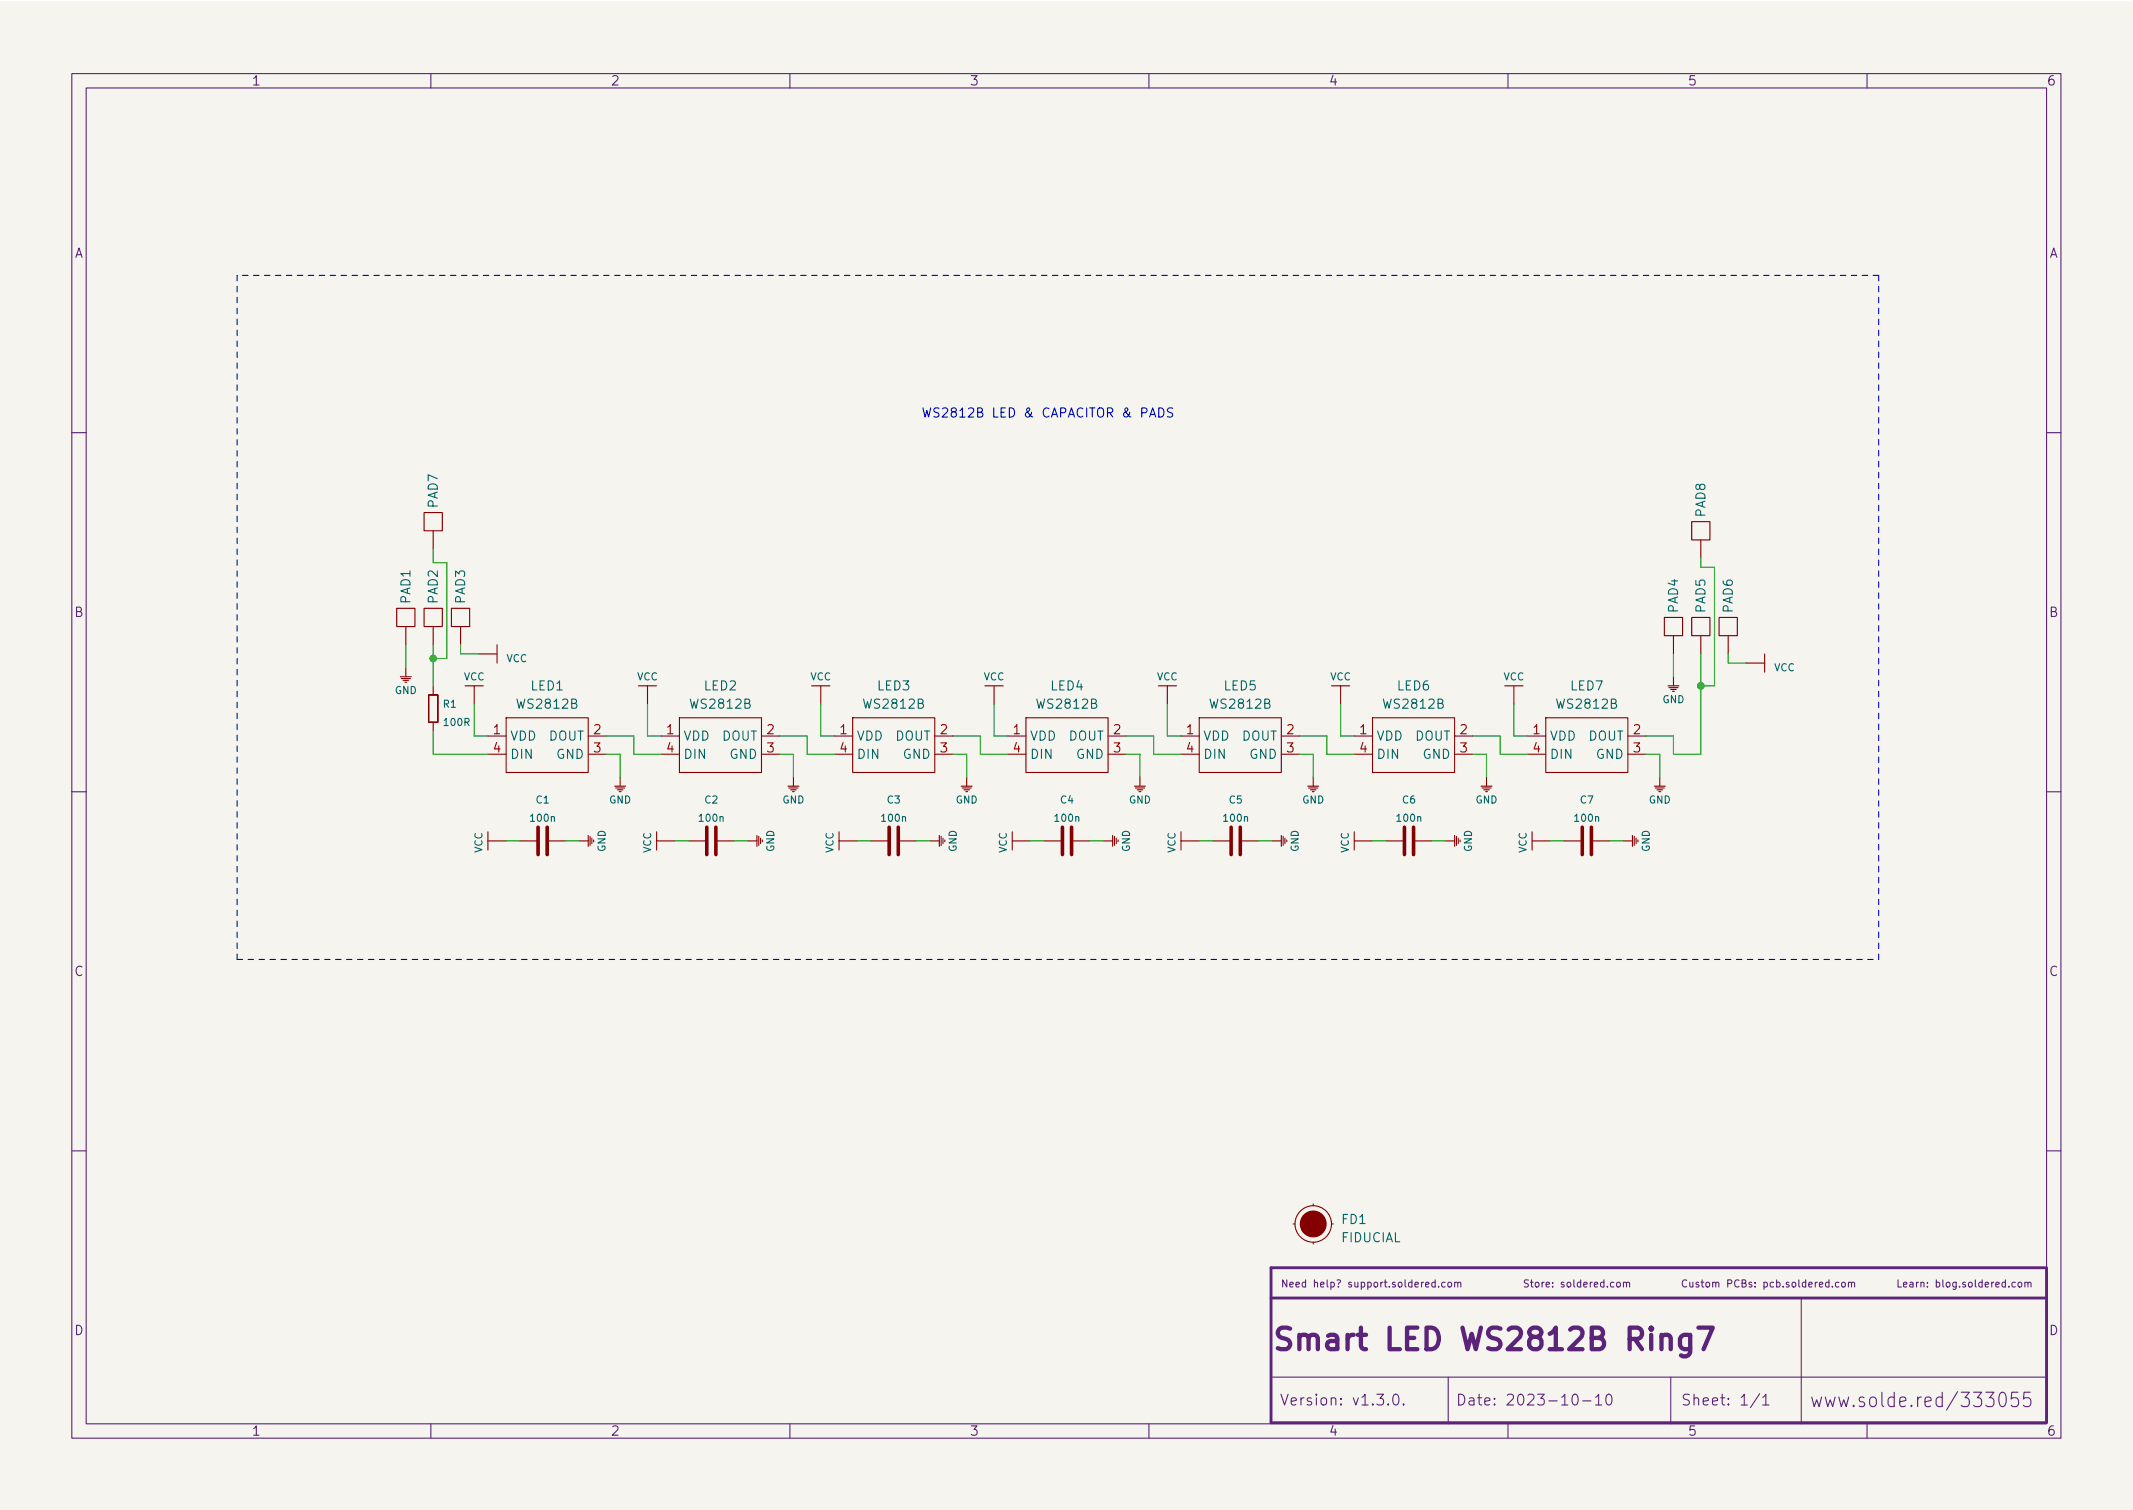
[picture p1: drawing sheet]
<svg xmlns="http://www.w3.org/2000/svg" width="297mm" height="210mm" viewBox="0 0 297 210" stroke-linecap="round" stroke-linejoin="round" font-family="sans-serif">
<path d="M0 .2h297v210.1h-297z" fill="#f5f4ef" stroke="#f5f4ef" stroke-width=".14"/>
<g fill="none" stroke="#5b2379" stroke-width=".15">
<path d="M10 10.2h277v190.1h-277zM12 12.2h273v186.1h-273zM60 10.2v2M110 10.2v2M160 10.2v2M210 10.2v2M260 10.2v2M10 60.2h2M285 60.2h2M10 110.2h2M285 110.2h2M10 160.2h2"/>
<path d="M199.9 178.6l-.3-.1-.2 .2 .1 .5h.4M199.9 178.2v1M200.3 179.1v.1M201.2 178.6l-.2-.1-.2 .2 .1 .5h.3M201.7 178.6l.3-.1 .1 .2v.3l-.1 .2h-.3l-.1-.2zM202.6 178.6l.1-.1 .3 .1v.6M202.6 178.5v.7M203 178.7l.1-.2 .3 .1v.6M225.2 178.6l.1-.1 .3 .1v.4v.2h-.3l-.1-.1zM226.1 178.6l.1-.1 .3 .1v.6M226.1 178.5v.7M226.5 178.7l.1-.2 .3 .1v.6"/>
<path d="M234.9 178.3a.47 .47 0 0 0-.7 .3 .47 .47 0 0 0 .5 .6l.2-.1M235.3 178.5l.1 .7h.2l.1-.1M235.7 178.5v.7M236.6 178.6l-.3-.1-.1 .2v.1l.4 .1v.3h-.4M236.9 178.5h.4M237 178.2v.9l.3 .1M237.6 178.6l.3-.1 .2 .2v.3l-.2 .2h-.3v-.2zM238.5 178.6l.1-.1 .3 .1v.6M238.5 178.5v.7M238.9 178.7l.2-.2 .2 .1 .1 .6M240.6 178.7h.5l.1-.2-.1-.2-.5-.1v1M242.2 178.3a.47 .47 0 0 0-.7 .3 .47 .47 0 0 0 .5 .6l.2-.1"/>
<path d="M242.6 178.7l.4-.1 .1-.1v-.2l-.5-.1v1h.4l.1-.1 .1-.2-.3-.2M243.9 178.6l-.2-.1-.1 .2v.1l.3 .1v.3h-.3M244.4 179.1v.1M244.4 178.6v.1M245.6 178.6l.3-.1 .2 .2-.1 .5h-.4M245.6 178.5v1M247 178.6l-.3-.1-.2 .2 .1 .5h.4M247.4 178.6l.3-.1 .2 .2-.1 .5h-.4M247.4 178.2v1M248.3 179.1v.1M249.1 178.6l-.2-.1-.2 .2 .1 .1 .3 .1v.3h-.4M249.6 178.6l.3-.1 .2 .2v.3l-.2 .2h-.3v-.2z"/>
<path d="M250.5 178.2v.9l.1 .1M251.5 178.6l-.3-.1-.2 .2 .1 .5h.4M251.5 178.2v1M251.9 178.9l.5-.1-.1-.2-.3-.1-.1 .2v.5h.4M252.8 178.5v.7M253.1 178.5l-.3 .2M253.4 178.9l.4-.1v-.2l-.3-.1-.1 .2v.5h.4M254.7 178.6l-.3-.1-.2 .2 .1 .5h.4M254.7 178.2v1M255.2 179.1v.1M256.1 178.6l-.3-.1-.2 .2 .1 .5h.4M256.5 178.6l.1-.1 .3 .1 .1 .4-.1 .2h-.3l-.1-.1z"/>
<path d="M257.4 178.6l.2-.1 .2 .1v.6M257.4 178.5v.7M257.8 178.7l.2-.2 .2 .1 .1 .6M280.6 178.6l-.2-.1-.2 .2 .1 .5h.3M281.1 178.6l.1-.1 .3 .1 .1 .4-.1 .2h-.3l-.1-.1zM282 178.6l.1-.1 .3 .1v.6M282 178.5v.7M282.4 178.7l.2-.2 .2 .1v.6M285 160.2h2M60 198.3v2M110 198.3v2M160 198.3v2"/>
<path d="M177 191.8h108M193.3 195.5l.1 .1h-.1h-.1l.1-.1v.1M194.2 194.2a.36 .36 0 0 1 .5 .2 .77 .77 0 0 1-.4 1.2 1 1 0 0 1-.1-1.4zM195.5 195.5v.1h-.1l.1-.1v.1M201.7 191.8v6.5M210 198.3v2M219.1 194.2a.36 .36 0 0 1 .6 .2 .77 .77 0 0 1-.4 1.2 1 1 0 0 1-.2-1.4zM220.4 195.1h1.2M222.2 194.6l.4-.5v1.5M222.2 195.6h.9M223.8 194.2a.36 .36 0 0 1 .6 .2 .77 .77 0 0 1-.4 1.2 1 1 0 0 1-.2-1.4zM232.7 191.8v6.5"/>
<path d="M245.1 194.1l-1.3 1.9M245.5 194.6l.4-.5v1.5M245.5 195.6h.8M250.8 180.7v17.6M260 198.3v2M270.5 194.6l-.5-.1-.4 .4v.6l.2 .3 .2 .1 .5-.1M270.5 193.9v2M272.6 193.8l-1.5 2.5M282.7 193.9h-.8l-.1 .9 .2-.2 .6 .1 .2 .3-.1 .7-.2 .2h-.5l-.2-.2"/>
</g>
<path d="M231.4 186.2a.74 .74 0 0 1 1.3 .1v1.6M235.4 185.9v2.4a.81 .81 0 0 1-1.3 .4M235.4 186l-.3-.1h-.6l-.3 .1-.3 .4v.9l.3 .4 .3 .2h.6l.3-.2M236.5 184.9h2l-1.3 3" fill="none" stroke="#5b2379" stroke-width=".6"/>
<path d="M284.8 176.5h-107.8v21.6h107.9M285 176.5v21.6M177 180.7h108" fill="none" stroke="#5b2379" stroke-width=".4"/>
<g fill="none" stroke="#840000" stroke-width=".5">
<path d="M74.9 115.2v3.8M76.2 115.2v3.8M98.4 115.2v3.8M99.7 115.2v3.8M123.8 115.2v3.8M125.1 115.2v3.8M148 115.2v3.8M149.2 115.2v3.8M171.4 115.2v3.8M172.7 115.2v3.8M195.6 115.2v3.8M196.8 115.2v3.8"/>
<path d="M220.3 115.2v3.8M221.6 115.2v3.8"/>
</g>
<g fill="none" stroke="#840000" stroke-width=".15">
<path d="M59.1 71.4h2.5v2.5h-2.5zM60.3 73.9v2.5M235.6 72.6h2.5v2.6h-2.5zM236.9 75.2v2.5M55.2 84.7h2.6v2.5h-2.6zM55.8 94.2h1.5M55.9 94.5h1.2M56.1 94.7h.8M56.4 95h.2M56.5 87.2v2.6M56.5 93v1.2M59.1 84.7h2.5v2.5h-2.5z"/>
<path d="M59.7 96.8v3.8zM59.7 96.7l1.3 .1zM60.3 87.2v2.6M60.3 95.5v1.3M61 96.8v3.8zM62.9 84.7h2.5v2.5h-2.5zM64.1 87.2v2.6M64.8 95.5h2.5M66 95.5v2.5M66.7 91.1h2.5M69.2 89.8v2.5M70.5 99.9h11.4v7.7h-11.4z"/>
<path d="M88.9 95.5h2.5M90.2 95.5v2.5M94.6 99.9h11.4v7.7h-11.4zM113 95.5h2.6M114.3 95.5v2.5M118.7 99.9h11.5v7.7h-11.5zM137.2 95.5h2.5M138.4 95.5v2.5M142.9 99.9h11.4v7.7h-11.4zM161.3 95.5h2.5M162.6 95.5v2.5M167 99.9h11.4v7.7h-11.4z"/>
<path d="M185.4 95.5h2.6M186.7 95.5v2.5M191.1 99.9h11.5v7.7h-11.5zM209.5 95.5h2.6M210.8 95.5v2.5M215.3 99.9h11.4v7.7h-11.4zM231.8 86h2.5v2.5h-2.5zM232.3 95.5h1.5M232.4 95.8h1.3M232.7 96h.7M232.9 96.3h.3M233 88.5v2.6"/>
<path d="M233 94.2v1.3M235.6 86h2.5v2.5h-2.5zM236.9 88.5v2.6M239.4 86h2.5v2.5h-2.5zM240.7 88.5v2.6M243.2 92.3h2.5M245.7 91.1v2.5M59.7 100.6h1.3zM60.3 100.6v1.2M67.9 117.1h2.6M67.9 102.5h2.6M67.9 105h2.6"/>
<path d="M67.9 115.8v2.6M72.4 117.1h2.5M76.2 117.1h2.5M80.6 117.1h1.3M81.9 102.5h2.6M81.9 105h2.6M81.9 116.3v1.6M82.2 116.5v1.2M82.4 116.7v.8M82.7 117v.2M85.6 109.5h1.5M85.7 109.7h1.3"/>
<path d="M86 110h.7M86.2 110.2h.3M86.4 108.2v1.3M91.4 117.1h2.6M91.4 115.8v2.6M92.1 102.5h2.5M92.1 105h2.5M95.9 117.1h2.5M99.7 117.1h2.5M104.1 117.1h1.3M105.4 116.3v1.6M105.7 116.5v1.2"/>
<path d="M105.9 116.7v.8M106 102.5h2.6M106 105h2.6M106.2 117v.2M109.7 109.5h1.6M109.9 109.7h1.2M110.1 110h.8M110.4 110.2h.2M110.5 108.2v1.3M116.2 102.5h2.5M116.2 105h2.5M116.8 117.1h2.6"/>
<path d="M116.8 115.8v2.6M121.3 117.1h2.5M125.1 117.1h2.5M129.5 117.1h1.3M130.2 102.5h2.5M130.2 105h2.5M130.8 116.3v1.6M131.1 116.5v1.2M131.3 116.7v.8M131.6 117v.2M133.9 109.5h1.5M134 109.7h1.3"/>
<path d="M134.2 110h.8M134.5 110.2h.2M134.6 108.2v1.3M140.3 102.5h2.6M140.3 105h2.6M141 117.1h2.5M141 115.8v2.6M145.4 117.1h2.6M149.2 117.1h2.6M153.7 117.1h1.2M154.3 102.5h2.5M154.3 105h2.5"/>
<path d="M154.9 116.3v1.6M155.2 116.5v1.2M155.4 116.7v.8M155.7 117v.2M158 109.5h1.5M158.1 109.7h1.3M158.4 110h.7M158.6 110.2h.3M158.7 108.2v1.3M164.5 117.1h2.5M164.5 102.5h2.5M164.5 105h2.5"/>
<path d="M164.5 115.8v2.6M168.9 117.1h2.5M172.7 117.1h2.6M177.2 117.1h1.2M178.4 102.5h2.6M178.4 105h2.6M178.4 116.3v1.6M178.7 116.5v1.2M178.9 116.7v.8M179.2 117v.2M182.1 109.5h1.5M182.2 109.7h1.3"/>
<path d="M182.5 110h.8M182.8 110.2h.2M182.9 108.2v1.3M188.6 117.1h2.5M188.6 102.5h2.5M188.6 105h2.5M188.6 115.8v2.6M193 117.1h2.6M196.8 117.1h2.6M201.3 117.1h1.3M202.6 102.5h2.5M202.6 105h2.5"/>
<path d="M202.6 116.3v1.6M202.8 116.5v1.2M203.1 116.7v.8M203.3 117v.2M206.2 109.5h1.6M206.4 109.7h1.2M206.6 110h.8M206.9 110.2h.2M207 108.2v1.3M212.7 102.5h2.6M212.7 105h2.6M213.4 117.1h2.5"/>
<path d="M213.4 115.8v2.6M217.8 117.1h2.5M221.6 117.1h2.6M226.1 117.1h1.2M226.7 102.5h2.5M226.7 105h2.5M227.3 116.3v1.6M227.6 116.5v1.2M227.8 116.7v.8M228.1 117v.2M230.4 109.5h1.5M230.5 109.7h1.3"/>
<path d="M230.8 110h.7M231 110.2h.3M231.1 108.2v1.3M180.1 170.4h.2M182.9 167.6v.3M182.9 173v.2M185.4 170.4h.3"/>
<circle cx="182.9" cy="170.4" r="2.54"/>
</g>
<circle cx="182.9" cy="170.4" r="1.8" fill="#840000" stroke="#840000" stroke-width=".15"/>
<path d="M160.1 58.1l.4-1.3 .4 1.3M160.2 57.7h.6M161.4 56.8a.64 .64 0 0 1 .7 .6 .64 .64 0 0 1-.7 .7zM163.3 56.9l-.5-.1-.2 .2 .1 .3 .5 .3v.3l-.1 .2-.5-.1" fill="none" stroke="#0000c2" stroke-width=".15"/>
<path d="M33 38.3v95.3M261.6 38.3h-228.6M33 133.6h228.6M261.6 133.6v-95.3" fill="none" stroke="#0000c2" stroke-width=".15" stroke-dasharray=".8 .8"/>
<g fill="none" stroke="#009600" stroke-width=".15">
<path d="M60.3 76.4v2h1.9v13.3h-1.9M236.9 77.7v1.3h1.9v16.5h-1.9M56.5 89.8v3.2M60.3 89.8v5.7M64.1 89.8v1.3h2.6M66 98v4.5h1.9M90.2 98v4.5h1.9M114.3 98v4.5h1.9M138.4 98v4.5h1.9M162.6 98v4.5h1.9M186.7 98v4.5h1.9M210.8 98v4.5h1.9"/>
<path d="M233 91.1v3.1M236.9 91.1v13.9h-3.9v-2.5h-3.8M240.7 91.1v1.2h2.5M60.3 101.8v3.2h7.6M70.5 117.1h1.9M78.7 117.1h1.9M84.5 102.5h3.8v2.5h3.8M84.5 105h1.9v3.2M94 117.1h1.9M102.2 117.1h1.9M108.6 102.5h3.8v2.5h3.8M108.6 105h1.9v3.2"/>
<path d="M119.4 117.1h1.9M127.6 117.1h1.9M132.7 102.5h3.8v2.5h3.8M132.7 105h1.9v3.2M143.5 117.1h1.9M151.8 117.1h1.9M156.8 102.5h3.9v2.5h3.8M156.8 105h1.9v3.2M167 117.1h1.9M175.3 117.1h1.9M181 102.5h3.8v2.5h3.8M181 105h1.9v3.2"/>
<path d="M191.1 117.1h1.9M199.4 117.1h1.9M205.1 102.5h3.8v2.5h3.8M205.1 105h1.9v3.2M215.9 117.1h1.9M224.2 117.1h1.9M229.2 105h1.9v3.2"/>
</g>
<g fill="#009600" stroke="#009600" stroke-width=".15">
<circle cx="236.9" cy="95.5" r=".46"/>
<circle cx="60.3" cy="91.7" r=".46"/>
</g>
<text font-size="4.2" fill="#5b2379" x="177" y="188">Smart LED WS2812B Ring7</text>
<g font-size="2.8" fill="#5b2379">
<text x="252" y="196">www.solde.red/</text>
<text x="272.8" y="196">333055</text>
</g>
<g font-size="2.1" fill="#5b2379">
<text x="178.2" y="195.7">Version: v1.3.0.</text>
<text x="202.7" y="195.7">Date: 2023-10-10</text>
<text x="234" y="195.7">Sheet: 1/1</text>
</g>
<g font-size="1.8" fill="#5b2379">
<text x="35" y="11.9">1</text>
<text x="85" y="11.9">2</text>
<text x="135" y="11.9">3</text>
<text x="185" y="11.9">4</text>
<text x="235" y="11.9">5</text>
<text x="285" y="11.9">6</text>
<text x="10.3" y="35.9">A</text>
<text x="285.3" y="35.9">A</text>
<text x="10.3" y="85.9">B</text>
<text x="285.3" y="85.9">B</text>
<text x="10.3" y="135.9">C</text>
<text x="285.3" y="135.9">C</text>
<text x="10.3" y="185.9">D</text>
<text x="285.3" y="185.9">D</text>
<text x="35" y="199.9">1</text>
<text x="85" y="199.9">2</text>
<text x="135" y="199.9">3</text>
<text x="185" y="199.9">4</text>
<text x="235" y="199.9">5</text>
<text x="285" y="199.9">6</text>
</g>
<text font-size="1.8" fill="#0000c2" x="128.3" y="58.1">WS2812B LED &amp; CAPACITOR &amp; PADS</text>
<g font-size="1.8" fill="#006464">
<text x="61" y="70.7" transform="rotate(-90 61 70.7)">PAD7</text>
<text x="237.5" y="72" transform="rotate(-90 237.5 72)">PAD8</text>
<text x="57.1" y="84" transform="rotate(-90 57.1 84)">PAD1</text>
<text x="61" y="84" transform="rotate(-90 61 84)">PAD2</text>
<text x="64.8" y="84" transform="rotate(-90 64.8 84)">PAD3</text>
<text x="233.7" y="85.3" transform="rotate(-90 233.7 85.3)">PAD4</text>
<text x="237.5" y="85.3" transform="rotate(-90 237.5 85.3)">PAD5</text>
<text x="241.3" y="85.3" transform="rotate(-90 241.3 85.3)">PAD6</text>
<text x="72.2" y="98.7">WS2812B</text>
<text x="73.9" y="96.1">LED1</text>
<text x="96.3" y="98.7">WS2812B</text>
<text x="98.1" y="96.1">LED2</text>
<text x="120.4" y="98.7">WS2812B</text>
<text x="122.2" y="96.1">LED3</text>
<text x="144.6" y="98.7">WS2812B</text>
<text x="146.3" y="96.1">LED4</text>
<text x="168.7" y="98.7">WS2812B</text>
<text x="170.5" y="96.1">LED5</text>
<text x="192.8" y="98.7">WS2812B</text>
<text x="194.6" y="96.1">LED6</text>
<text x="216.9" y="98.7">WS2812B</text>
<text x="218.7" y="96.1">LED7</text>
<text x="71" y="103.1">VDD</text>
<text x="71" y="105.7">DIN</text>
<text x="76.4" y="103.1">DOUT</text>
<text x="77.5" y="105.7">GND</text>
<text x="95.1" y="103.1">VDD</text>
<text x="95.1" y="105.7">DIN</text>
<text x="100.5" y="103.1">DOUT</text>
<text x="101.6" y="105.7">GND</text>
<text x="119.3" y="103.1">VDD</text>
<text x="119.3" y="105.7">DIN</text>
<text x="124.7" y="103.1">DOUT</text>
<text x="125.7" y="105.7">GND</text>
<text x="143.4" y="103.1">VDD</text>
<text x="143.4" y="105.7">DIN</text>
<text x="148.8" y="103.1">DOUT</text>
<text x="149.9" y="105.7">GND</text>
<text x="167.5" y="103.1">VDD</text>
<text x="167.5" y="105.7">DIN</text>
<text x="172.9" y="103.1">DOUT</text>
<text x="174" y="105.7">GND</text>
<text x="191.6" y="103.1">VDD</text>
<text x="191.6" y="105.7">DIN</text>
<text x="197" y="103.1">DOUT</text>
<text x="198.1" y="105.7">GND</text>
<text x="215.8" y="103.1">VDD</text>
<text x="215.8" y="105.7">DIN</text>
<text x="221.2" y="103.1">DOUT</text>
<text x="222.3" y="105.7">GND</text>
<text x="186.8" y="173">FIDUCIAL</text>
<text x="186.9" y="170.4">FD1</text>
</g>
<g font-size="1.8" fill="#a90000">
<text x="68.7" y="102.2">1</text>
<text x="68.7" y="104.8">4</text>
<text x="82.7" y="102.2">2</text>
<text x="82.7" y="104.8">3</text>
<text x="92.9" y="102.2">1</text>
<text x="92.9" y="104.8">4</text>
<text x="106.8" y="102.2">2</text>
<text x="106.8" y="104.8">3</text>
<text x="117" y="102.2">1</text>
<text x="117" y="104.8">4</text>
<text x="131" y="102.2">2</text>
<text x="131" y="104.8">3</text>
<text x="141.1" y="102.2">1</text>
<text x="141.1" y="104.8">4</text>
<text x="155.1" y="102.2">2</text>
<text x="155.1" y="104.8">3</text>
<text x="165.2" y="102.2">1</text>
<text x="165.2" y="104.8">4</text>
<text x="179.2" y="102.2">2</text>
<text x="179.2" y="104.8">3</text>
<text x="189.4" y="102.2">1</text>
<text x="189.4" y="104.8">4</text>
<text x="203.3" y="102.2">2</text>
<text x="203.3" y="104.8">3</text>
<text x="213.5" y="102.2">1</text>
<text x="213.5" y="104.8">4</text>
<text x="227.5" y="102.2">2</text>
<text x="227.5" y="104.8">3</text>
</g>
<g font-size="1.4" fill="#006464">
<text x="64.6" y="94.7">VCC</text>
<text x="70.5" y="92.2">VCC</text>
<text x="88.7" y="94.7">VCC</text>
<text x="112.8" y="94.7">VCC</text>
<text x="137" y="94.7">VCC</text>
<text x="161.1" y="94.7">VCC</text>
<text x="185.2" y="94.7">VCC</text>
<text x="209.4" y="94.7">VCC</text>
<text x="247" y="93.5">VCC</text>
<text x="55" y="96.6">GND</text>
<text x="61.7" y="98.5">R1</text>
<text x="61.9" y="101.1">100R</text>
<text x="231.5" y="97.9">GND</text>
<text x="74.7" y="111.9">C1</text>
<text x="84.8" y="111.9">GND</text>
<text x="98.2" y="111.9">C2</text>
<text x="108.9" y="111.9">GND</text>
<text x="123.6" y="111.9">C3</text>
<text x="133.1" y="111.9">GND</text>
<text x="147.7" y="111.9">C4</text>
<text x="157.2" y="111.9">GND</text>
<text x="171.2" y="111.9">C5</text>
<text x="181.3" y="111.9">GND</text>
<text x="195.3" y="111.9">C6</text>
<text x="205.5" y="111.9">GND</text>
<text x="220.1" y="111.9">C7</text>
<text x="229.6" y="111.9">GND</text>
<text x="67.2" y="118.8" transform="rotate(-90 67.2 118.8)">VCC</text>
<text x="74" y="114.4">100n</text>
<text x="84.3" y="118.6" transform="rotate(-90 84.3 118.6)">GND</text>
<text x="90.7" y="118.8" transform="rotate(-90 90.7 118.8)">VCC</text>
<text x="97.5" y="114.4">100n</text>
<text x="107.8" y="118.6" transform="rotate(-90 107.8 118.6)">GND</text>
<text x="116.1" y="118.8" transform="rotate(-90 116.1 118.8)">VCC</text>
<text x="122.9" y="114.4">100n</text>
<text x="133.2" y="118.6" transform="rotate(-90 133.2 118.6)">GND</text>
<text x="140.2" y="118.8" transform="rotate(-90 140.2 118.8)">VCC</text>
<text x="147" y="114.4">100n</text>
<text x="157.3" y="118.6" transform="rotate(-90 157.3 118.6)">GND</text>
<text x="163.7" y="118.8" transform="rotate(-90 163.7 118.8)">VCC</text>
<text x="170.5" y="114.4">100n</text>
<text x="180.8" y="118.6" transform="rotate(-90 180.8 118.6)">GND</text>
<text x="187.8" y="118.8" transform="rotate(-90 187.8 118.8)">VCC</text>
<text x="194.6" y="114.4">100n</text>
<text x="205" y="118.6" transform="rotate(-90 205 118.6)">GND</text>
<text x="212.6" y="118.8" transform="rotate(-90 212.6 118.8)">VCC</text>
<text x="219.4" y="114.4">100n</text>
<text x="229.7" y="118.6" transform="rotate(-90 229.7 118.6)">GND</text>
</g>
<g font-size="1.4" fill="#5b2379">
<text x="178.3" y="179.3">Need help? support.soldered.com</text>
<text x="212" y="179.3">Store: soldered.com</text>
<text x="264" y="179.3">Learn: blog.soldered.com</text>
</g>
</svg>
